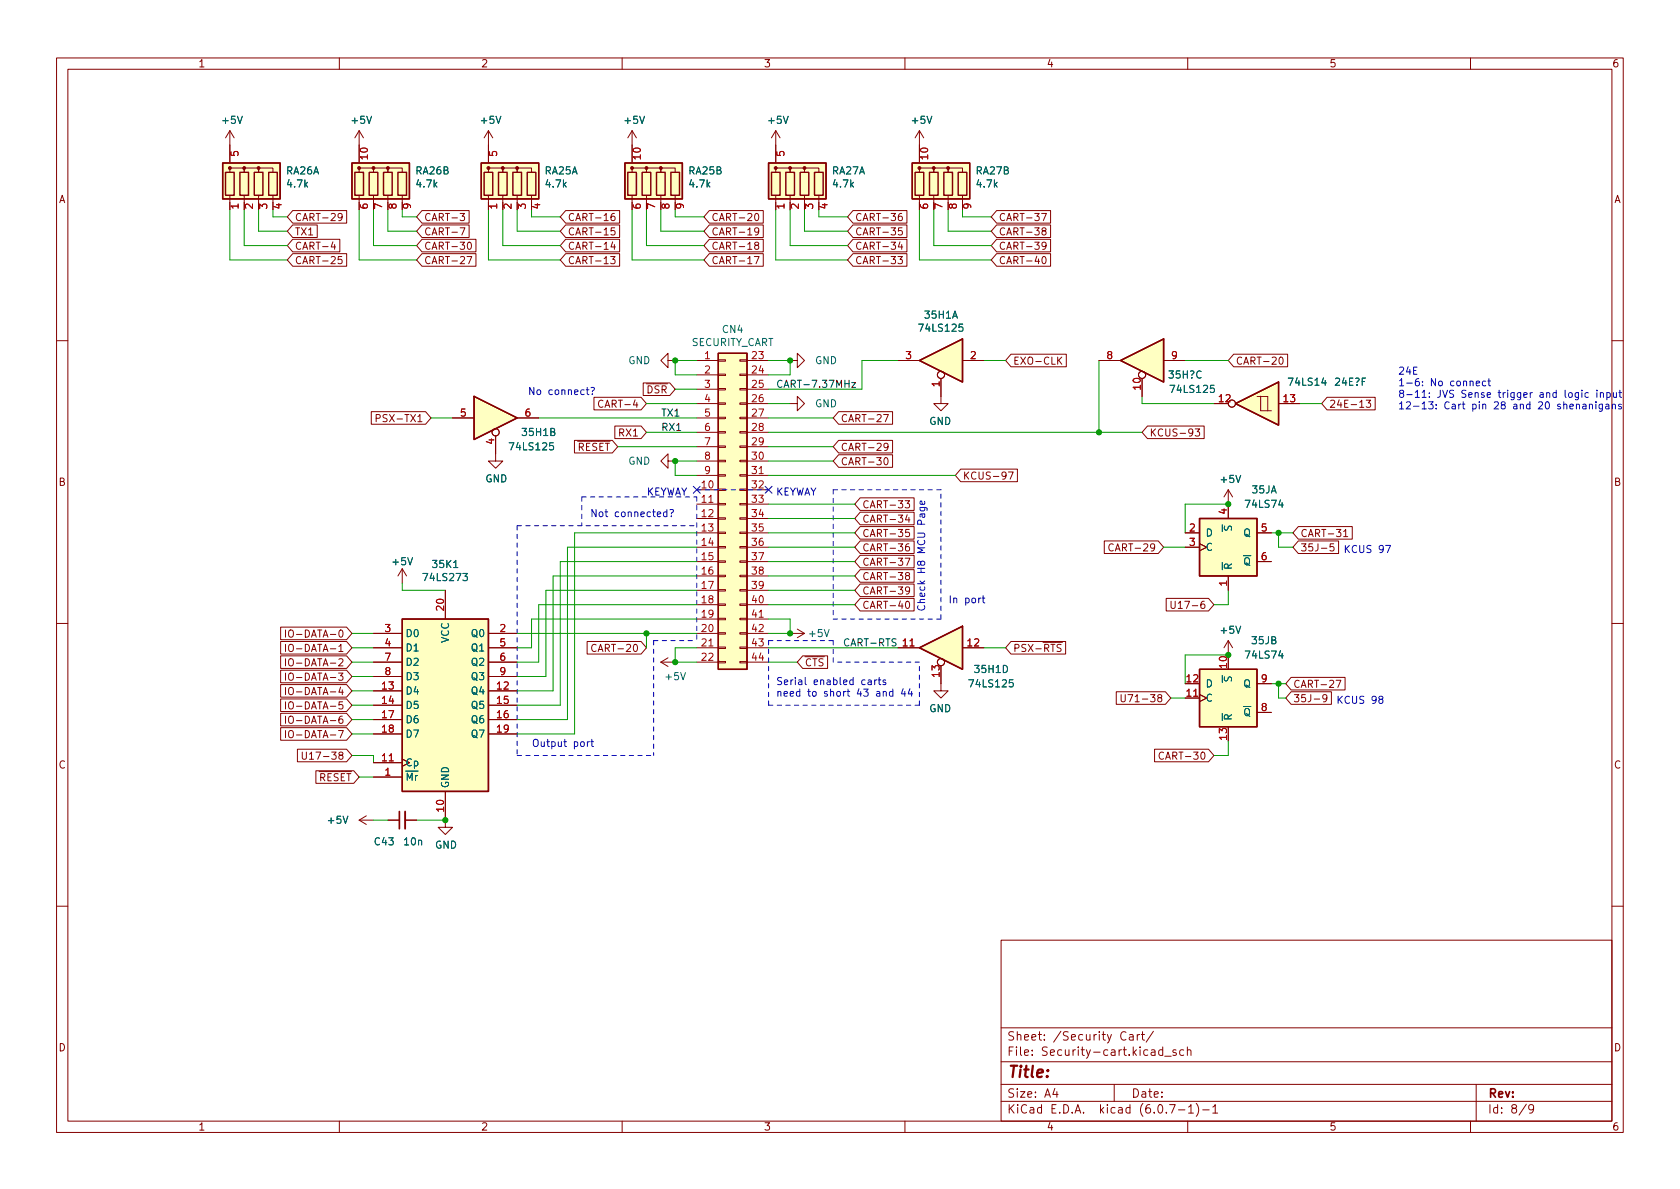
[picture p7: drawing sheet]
<svg xmlns="http://www.w3.org/2000/svg" width="297mm" height="210mm" viewBox="0 0 297 210" stroke-linecap="round" stroke-linejoin="round" font-family="sans-serif">
<g fill="none" stroke="#840000" stroke-width=".18">
<path d="M10 10.2h277v190.1h-277zM12 12.2h273v186.1h-273zM60 10.2v2M110 10.2v2M160 10.2v2M210 10.2v2M260 10.2v2M40.6 30.5v-.8h2.6v.8v-.8h2.5v.8v-.8h2.6v.8M40.6 23.1l-.7 1.3M40.6 23.1v5.5M40.6 34.5v1.3M40.6 23.1l.8 1.3"/>
<path d="M43.2 34.5v1.3M45.7 34.5v1.3M48.3 34.5v1.3M51.8 37.2h9.5v2.3h-9.5l-1-1.2zM51.8 39.8h4.3v2.2h-4.3l-1-1.1zM60.5 38.3l-.2 .2h-.3l-.2-.2 .1-.5 .4-.1 .1 .2a.84 .84 0 0 1-.3 1.1h-.2M63.5 30.5v-.8h2.5v.8v-.8h2.6v.8v-.8h2.5v.8M63.5 23.1v5.5M63.5 34.5v1.3M63.5 23.1l-.8 1.3M63.5 23.1l.8 1.3M66 34.5v1.3"/>
<path d="M68.6 34.5v1.3M71.1 34.5v1.3M74.6 39.8h8.3v2.2h-8.3l-.9-1.1zM74.6 37.2h8.3v2.3h-8.3l-.9-1.2zM81.4 37.7h.7l-.4 .5 .4 .1v.6l-.2 .1-.5-.1M86.4 30.5v-.8h2.5v.8v-.8h2.5v.8v-.8h2.6v.8M86.4 23.1v5.5M86.4 34.5v1.3M86.4 23.1l-.8 1.3M86.4 23.1l.7 1.3M88.9 34.5v1.3M91.4 34.5v1.3"/>
<path d="M94 34.5v1.3M100 37.2h9.6v2.3h-9.6l-.9-1.2zM100 39.8h9.6v2.2h-9.6l-.9-1.1zM108.6 37.7l-.3 .1a.86 .86 0 0 0 0 1.2l.4-.1 .1-.4-.3-.3h-.2l-.3 .3M111.8 30.5v-.8h2.5v.8v-.8h2.5v.8v-.8h2.6v.8M111.8 23.1v5.5M111.8 34.5v1.3M111.8 23.1l-.8 1.3M111.8 23.1l.7 1.3M114.3 34.5v1.3M116.8 34.5v1.3M119.4 34.5v1.3"/>
<path d="M125.4 39.8h9.6v2.2h-9.6l-.9-1.1zM125.4 37.2h9.6v2.3h-9.6l-.9-1.2zM133.5 37.9l.2-.2a.68 .68 0 0 1 .5 .7 .68 .68 0 0 1-.5 .6l-.2-.1-.1-.4zM137.2 30.5v-.8h2.5v.8v-.8h2.5v.8v-.8h2.6v.8M137.2 23.1v5.5M137.2 34.5v1.3M137.2 23.1l-.8 1.3M137.2 23.1l.7 1.3M139.7 34.5v1.3M142.2 34.5v1.3M144.8 34.5v1.3M150.8 39.8h9.6v2.2h-9.6l-.9-1.1z"/>
<path d="M150.8 37.2h9.6v2.3h-9.6l-.9-1.2zM159.4 37.7l-.3 .1a.86 .86 0 0 0 0 1.2l.4-.1 .1-.4-.3-.3h-.2l-.3 .3M162.6 30.5v-.8h2.5v.8v-.8h2.5v.8v-.8h2.6v.8M162.6 23.1l-.8 1.3M162.6 23.1v5.5M162.6 34.5v1.3M162.6 23.1l.7 1.3M165.1 34.5v1.3M167.6 34.5v1.3M170.2 34.5v1.3M176.2 39.8h9.6v2.2h-9.6l-.9-1.1zM176.2 37.2h9.6v2.3h-9.6l-.9-1.2z"/>
<path d="M184.2 37.7h.8l-.5 1.3M51.8 44.9h9.5v2.2h-9.5l-1-1.1zM51.8 42.3h8.3v2.2h-8.3l-1-1.1zM58.9 42.8l-.3 .9h.7M59.2 43.2v.9M60.4 45.4h-.6v.6l.1-.2 .5 .1 .1 .2-.1 .4-.1 .1-.5-.1M74.6 42.3h9.6v2.2h-9.6l-.9-1.1zM74.6 44.9h9.6v2.2h-9.6l-.9-1.1zM81.4 40.3h.8l-.5 1.3M82.6 45.4h.8l-.5 1.2M82.7 42.9l.2-.1a.68 .68 0 0 1 .5 .7 .68 .68 0 0 1-.5 .6l-.2-.1-.1-.4zM100 42.3h9.6v2.2h-9.6l-.9-1.1z"/>
<path d="M100 44.9h9.6v2.2h-9.6l-.9-1.1zM108 45.4h.8l-.5 .4 .4 .2v.5l-.2 .1-.5-.1M108.3 42.8l-.3 .9h.8M108.6 43.2v.9M108.7 40.3h-.6l-.1 .6 .2-.1h.4l.2 .2-.1 .4-.2 .2-.5-.2M125.4 44.9h9.6v2.2h-9.6l-.9-1.1zM125.4 42.3h9.6v2.2h-9.6l-.9-1.1zM133.4 45.4h.8l-.5 1.2M133.7 43.4l-.3-.3 .1-.2 .2-.1 .3 .1 .2 .2-.1 .1-.6 .2-.1 .2 .1 .4 .2 .1h.2l.3-.2-.1-.4-.2-.1M134.2 40.8l-.3 .3h-.2l-.3-.3 .1-.5h.4l.2 .1a.84 .84 0 0 1-.3 1.2h-.3M150.8 44.9h9.6v2.2h-9.6l-.9-1.1zM150.8 42.3h9.6v2.2h-9.6l-.9-1.1z"/>
<path d="M158.8 45.4h.8l-.5 .4 .4 .2v.5l-.2 .1-.5-.1M159.1 42.8l-.3 .9h.8M159.4 43.2v.9M159.5 40.3h-.6l-.1 .6 .2-.1h.4l.2 .2-.1 .4-.2 .2-.5-.2M176.2 44.9h9.6v2.2h-9.6l-.9-1.1zM176.2 42.3h9.6v2.2h-9.6l-.9-1.1zM184.4 45.4h.1a.68 .68 0 0 1 .5 .6 .68 .68 0 0 1-.5 .6 .84 .84 0 0 1-.1-1.2zM184.5 40.8l-.3-.2 .1-.2 .2-.1h.3l.2 .2-.1 .2-.6 .2-.1 .2 .1 .3 .2 .2h.2l.3-.3-.1-.4-.2-.1M185 43.4l-.3 .2h-.2l-.3-.2 .1-.5 .4-.1 .2 .1a.84 .84 0 0 1-.3 1.2h-.3M10 60.2h2M65.6 72.8h9.6l1 1.1-1 1.1h-9.6zM66.5 74l.6-.1 .1-.2v-.3l-.7-.1v1.3"/>
<path d="M80 73.9h3.8M87.6 77.1v4.4h1.3l-1.3 1.3-1.2-1.3h1.2M91.4 73.9h3.8M101.6 77.9h6.7l.9 1.1-.9 1.1h-6.7zM105 70.3h8.3l1 1.1-1 1.1h-8.3zM106.6 70.9a.6 .6 0 0 0-.8 .4 .6 .6 0 0 0 .6 .7l.2-.1M108.7 75.3h4.6l1 1.1-1 1.2h-4.6zM113.7 67.7h4.7l1 1.1-1 1.1h-4.7zM118.1 63.7v1.3l-1.3-1.3 1.3-1.2v1.2h1.3M123.2 73.9h3.8M123.2 63.7h3.8M123.2 66.3h3.8"/>
<path d="M123.2 68.8h3.8M123.2 71.4h3.8M123.2 76.4h3.8M123.2 79h3.8M127 78.9h1.3v.2h-1.3zM127 76.3h1.3v.3h-1.3zM127 73.8h1.3v.2h-1.3zM127 71.2h1.3v.3h-1.3zM127 68.7h1.3v.3h-1.3zM127 66.2h1.3v.2h-1.3zM127 63.6h1.3v.3h-1.3zM130.8 78.9h1.3v.2h-1.3z"/>
<path d="M130.8 76.3h1.3v.3h-1.3zM130.8 73.8h1.3v.2h-1.3zM130.8 71.2h1.3v.3h-1.3zM130.8 68.7h1.3v.3h-1.3zM130.8 66.2h1.3v.2h-1.3zM130.8 63.6h1.3v.3h-1.3zM132.1 73.9h3.8M132.1 63.7h3.8M132.1 66.3h3.8M132.1 68.8h3.8M132.1 71.4h3.8M132.1 76.4h3.8"/>
<path d="M132.1 79h3.8M139.7 63.7h1.3v-1.2l1.2 1.2-1.2 1.3v-1.3M139.7 71.4h1.3v-1.3l1.2 1.3-1.2 1.2v-1.2M148.3 72.8h9.5v2.2h-9.5l-1-1.1zM148.3 77.9h9.5v2.2h-9.5l-1-1.1zM156.2 73.3h.9l-.6 1.3M157 78.9l-.2 .3h-.3l-.2-.3 .1-.5h.4l.2 .1a.84 .84 0 0 1-.4 1.2h-.2M158.7 63.7h3.9M166.4 66.9v4.5h-1.3l1.3 1.2 1.2-1.2h-1.2M170.2 63.7h3.8M178.8 62.6h9.7v2.3h-9.7l-1-1.2zM187.2 63.7l.5 .7"/>
<path d="M187.7 63.1l-.7 .8M194.3 63.7h3.8M201.9 66.9v3.2M202.9 75.3h10v2.3h-10l-1-1.2zM205.7 63.7h3.8M211.3 75.8h.8l-.4 .5 .3 .1v.6l-.1 .1-.6-.1M214.6 71.4h2.6M218.1 62.6h9.6v2.3h-9.6l-.9-1.2zM222.2 70.1h.7v2.5h1.9M222.9 70.1h1.3v2.5M226.1 71.4h3.8M226.3 63.2l.1-.1a.68 .68 0 0 1 .5 .7 .68 .68 0 0 1-.5 .6 .84 .84 0 0 1-.1-1.2z"/>
<path d="M234.6 70.3h8.5v2.2h-8.5l-.9-1.1zM241.6 70.8h.7l-.4 .4 .4 .2v.5l-.2 .1-.5-.1M285 60.2h2M118.1 81.5v1.3l-1.3-1.3 1.3-1.2v1.2h1.3M123.2 86.6h3.8M123.2 89.1h3.8M123.2 91.7h3.8M123.2 94.2h3.8M123.2 96.8h3.8M123.2 99.3h3.8M123.2 81.5h3.8M123.2 84.1h3.8"/>
<path d="M127 99.2h1.3v.2h-1.3zM127 96.6h1.3v.3h-1.3zM127 94.1h1.3v.3h-1.3zM127 91.6h1.3v.2h-1.3zM127 89h1.3v.3h-1.3zM127 86.5h1.3v.2h-1.3zM127 83.9h1.3v.3h-1.3zM127 81.4h1.3v.3h-1.3zM130.8 99.2h1.3v.2h-1.3zM130.8 96.6h1.3v.3h-1.3zM130.8 94.1h1.3v.3h-1.3zM130.8 91.6h1.3v.2h-1.3z"/>
<path d="M130.8 89h1.3v.3h-1.3zM130.8 86.5h1.3v.2h-1.3zM130.8 83.9h1.3v.3h-1.3zM130.8 81.4h1.3v.3h-1.3zM132.1 86.6h3.8M132.1 89.1h3.8M132.1 91.7h3.8M132.1 94.2h3.8M132.1 96.8h3.8M132.1 99.3h3.8M132.1 81.5h3.8M132.1 84.1h3.8"/>
<path d="M148.3 80.4h9.5v2.2h-9.5l-1-1.1zM152.1 98.2h9.5v2.2h-9.5l-1-1.1zM152.1 88h9.5v2.3h-9.5l-1-1.2zM152.1 93.1h9.5v2.2h-9.5l-1-1.1zM152.1 95.7h9.5v2.2h-9.5l-1-1.1zM152.1 90.6h9.5v2.2h-9.5l-1-1.1zM156.5 81l.1-.1a.68 .68 0 0 1 .4 .7 .68 .68 0 0 1-.4 .6 .84 .84 0 0 1-.1-1.2zM160 98.7h.9l-.6 1.3M160 88.5h.8l-.4 .5 .4 .1v.6l-.2 .1-.6-.1M160.4 91l-.3 .9h.8M160.7 96.2h-.4a.86 .86 0 0 0 0 1.2l.5-.1v-.4l-.2-.3h-.3l-.2 .3M160.7 91.5v.9"/>
<path d="M160.8 93.6h-.6l-.1 .6 .2-.1 .4 .1 .1 .1v.5l-.2 .1-.5-.1M169.9 83h10v2.2h-10l-1-1.1zM178.3 83.5h.8l-.5 1.2M195.2 95.7h9.6l.9 1.1-.9 1.1h-9.6zM196.8 96.3a.6 .6 0 0 0-.8 .4 .6 .6 0 0 0 .6 .7l.2-.1M209.5 94.2h2.6M209.5 96.8h2.6M212.1 96.1l1.3 .7-1.3 .6M217.2 86.6v5.1M217.2 86.6l-.8 1.3M217.2 86.6l.7 1.3M222.2 94.2h2.6"/>
<path d="M222.2 99.3h2.6M229.6 95.7h7.1v2.2h-7.1l-1-1.1zM229.6 93.1h9.5v2.2h-9.5l-1-1.1zM235.8 96.2h-.6l-.1 .6 .2-.2 .5 .1 .1 .2-.1 .4-.2 .1-.5-.1M237.6 94l.3-.4v1.3M237.6 94.9h.7M10 110.2h2M49.6 118.5h11.7l.9 1.1-.9 1.1h-11.7zM49.6 110.9h11.7l.9 1.1-.9 1.1h-11.7zM49.6 113.4h11.7l.9 1.1-.9 1.2h-11.7zM49.6 116h11.7l.9 1.1-.9 1.1h-11.7zM50.5 111.4v1.3"/>
<path d="M50.5 113.9v1.3M50.5 116.5v1.3M50.5 119v1.3M51.1 119.2l.2-.2a.43 .43 0 0 1 .6 .4v.5a.42 .42 0 0 1-.5 .4 .42 .42 0 0 1-.4-.4zM51.1 111.6l.2-.2a.43 .43 0 0 1 .6 .4v.5a.42 .42 0 0 1-.5 .4 .42 .42 0 0 1-.4-.4zM51.1 114.1l.2-.2a.43 .43 0 0 1 .6 .5v.4a.42 .42 0 0 1-.5 .4 .42 .42 0 0 1-.4-.4zM51.1 116.7l.2-.2a.43 .43 0 0 1 .6 .4v.4a.42 .42 0 0 1-.5 .5 .42 .42 0 0 1-.4-.5zM66 112h5.1M66 114.5h5.1M66 117.1h5.1M66 119.6h5.1M71.1 100.6l-.7 1.2"/>
<path d="M71.1 100.6v2.5M71.1 100.6l.8 1.2M78.7 104.4v5.1M86.4 112h5M86.4 114.5h5M86.4 117.1h5M86.4 119.6h5M103.8 113.4h9.5l1 1.1-1 1.2h-9.5zM105.4 114.1a.6 .6 0 0 0-.8 .4 .6 .6 0 0 0 .6 .7l.2-.1M116.8 117.1h2.6M116.8 117.1l1.3 .8M118.1 116.3l-1.3 .8"/>
<path d="M123.2 101.8h3.8M123.2 104.4h3.8M123.2 106.9h3.8M123.2 109.5h3.8M123.2 112h3.8M123.2 114.5h3.8M123.2 117.1h3.8M127 117h1.3v.2h-1.3zM127 114.4h1.3v.3h-1.3zM127 111.9h1.3v.2h-1.3zM127 109.3h1.3v.3h-1.3zM127 106.8h1.3v.3h-1.3z"/>
<path d="M127 104.3h1.3v.2h-1.3zM127 101.7h1.3v.3h-1.3zM130.8 117h1.3v.2h-1.3zM130.8 114.4h1.3v.3h-1.3zM130.8 111.9h1.3v.2h-1.3zM130.8 109.3h1.3v.3h-1.3zM130.8 106.8h1.3v.3h-1.3zM130.8 104.3h1.3v.2h-1.3zM130.8 101.7h1.3v.3h-1.3zM132.1 101.8h3.8M132.1 104.4h3.8M132.1 106.9h3.8"/>
<path d="M132.1 109.5h3.8M132.1 112h3.8M132.1 114.5h3.8M132.1 117.1h3.8M139.7 112h2.5M141 111.2l1.2 .8M141.9 116h4.4v2.2h-4.4l-.9-1.1zM142.2 112l-1.2 .8M152.1 100.7h9.5v2.3h-9.5l-1-1.2zM152.1 105.8h9.5v2.2h-9.5l-1-1.1zM152.1 103.3h9.5v2.2h-9.5l-1-1.1zM158.7 114.5h3.9"/>
<path d="M160.3 106.4l.1-.1a.68 .68 0 0 1 .4 .7 .68 .68 0 0 1-.4 .6 .84 .84 0 0 1-.1-1.2zM160.3 101.8l-.2-.3 .1-.1 .1-.2 .4 .1 .1 .2v.2l-.6 .1-.1 .2v.3l.2 .2h.3l.2-.2v-.4l-.2-.1M160.8 104.3l-.2 .3h-.3l-.2-.3 .1-.5h.4l.2 .1a.84 .84 0 0 1-.3 1.2h-.3M166.4 117.7v4.5h-1.3l1.3 1.2 1.2-1.2h-1.2M170.2 114.5h3.8M178.8 113.4h9.6v2.3h-9.6l-1-1.2zM206.2 105.8h7.5l.9 1.1-.9 1.1h-7.5zM207.1 106.3v1.1l.2 .2h.2l.3-.2v-1.1M217.2 113.3l-.8 1.2M217.2 101.8v2.6M217.2 113.3v2.5M217.2 113.3l.7 1.2"/>
<path d="M228.3 119.8h9.5v2.2h-9.5l-1-1.1zM285 110.2h2M49.6 128.7h11.7l.9 1.1-.9 1.1h-11.7zM49.6 126.1h11.7l.9 1.1-.9 1.2h-11.7zM49.6 123.6h11.7l.9 1.1-.9 1.1h-11.7zM49.6 121.1h11.7l.9 1.1-.9 1.1h-11.7zM50.5 121.6v1.2M50.5 124.1v1.3M50.5 126.6v1.3M50.5 129.2v1.3M51.1 129.4l.2-.2a.43 .43 0 0 1 .6 .4v.4a.42 .42 0 0 1-.5 .5 .42 .42 0 0 1-.4-.5zM51.1 126.8l.2-.2a.43 .43 0 0 1 .6 .5v.4a.42 .42 0 0 1-.5 .4 .42 .42 0 0 1-.4-.4z"/>
<path d="M51.1 124.3l.2-.2a.43 .43 0 0 1 .6 .4v.5a.42 .42 0 0 1-.5 .4 .42 .42 0 0 1-.4-.4zM51.1 121.7l.2-.1a.43 .43 0 0 1 .6 .4v.4a.42 .42 0 0 1-.5 .5 .42 .42 0 0 1-.4-.5zM52.6 132.5h8.7l.9 1.1-.9 1.1h-8.7zM53.4 133v1l.3 .3h.2l.3-.3v-1M55.8 136.3h6.7l1 1.1-1 1.1h-6.7zM66 137.4h5.1M66 134.9h5.1M66 122.2h5.1M66 124.7h5.1M66 127.2h5.1M66 129.8h5.1M78.7 139.9v6.4h1.3l-1.3 1.3-1.2-1.3h1.2"/>
<path d="M86.4 122.2h5M86.4 124.7h5M86.4 127.2h5M86.4 129.8h5M197.4 122.3h8.7l.9 1.1-.9 1.1h-8.7zM198.2 122.8v1.1l.3 .2 .3-.1 .2-.1v-1.1M199.4 122.8h.9l-.6 1.3M204.1 132.5h9.6l.9 1.1-.9 1.1h-9.6zM205.7 133.1a.6 .6 0 0 0-.8 .4 .6 .6 0 0 0 .6 .8l.2-.2M209.5 123.4h2.6M212.1 122.8l1.3 .6-1.3 .7M222.2 126h2.6"/>
<path d="M222.2 120.9h2.6M228.3 122.3h7.1v2.2h-7.1l-1-1.1zM234.6 123.4l-.2 .2h-.3l-.2-.2 .1-.5 .4-.1 .1 .2a.84 .84 0 0 1-.3 1.1h-.2M236.2 120.3h.9l-.6 1.3M63.5 145l1.3 .8M63.5 145h2.5M64.8 144.3l-1.3 .7M68.6 145h2M71.6 145h2.1M10 160.2h2M177 166.3h108v32h-108zM285 160.2h2"/>
<path d="M60 198.3v2M110 198.3v2M160 198.3v2M177 194.8h108M177 191.8h108M177 187.8h108M177 181.8h108M186.5 192.5l-.4 1h1M186.9 193v1M197 191.8v3M199.1 182.6a.6 .6 0 0 0-.8 0 .6 .6 0 0 0-.2 .7 .56 .56 0 0 0 .3 .6 .56 .56 0 0 0 .7-.1M199.7 183h.6l.1 .9"/>
<path d="M200.4 183.3l-.5 .1a.29 .29 0 0 0-.3 .2 .29 .29 0 0 0 .3 .3h.5M201.1 182.9v1M201.5 182.9l-.3 .1-.1 .2M201.8 182.9h.6M202 182.4v1.3l.4 .2M203.9 182.4l-1.3 1.9M205.6 185.7l-.5-.1-.2 .3v.4l.1 .3h.6M205.6 185.1v1.5M205.9 186.8h1.2M206.8 195.3h1l-.7 1.5M207.9 185.7l-.3-.1-.2 .2v.3l.5 .1v.4h-.5M208.4 196.3h1.1"/>
<path d="M209.3 185.7l-.4-.1-.3 .3v.4l.1 .3h.6M209.9 185.8l.2-.2 .4 .1 .1 .9M209.9 185.1v1.5M210 198.3v2M210.1 195.8l.5-.5v1.5M210.1 196.8h.9M211.5 195.1a1.72 1.72 0 0 1 0 2.3M212.6 196.3h1.2M214.4 195.8l.5-.5v1.5M214.4 196.8h.9M260 198.3v2M261 191.8v6.5"/>
<path d="M269.9 195.3l-1.3 1.9M271.2 196l-.3 .3h-.3l-.3-.3 .1-.6 .5-.1 .2 .2a.99 .99 0 0 1-.4 1.3h-.3"/>
<circle cx="87.6" cy="76.4" r=".63"/>
<circle cx="166.4" cy="66.3" r=".63"/>
<circle cx="201.9" cy="66.3" r=".63"/>
<circle cx="217.8" cy="71.4" r=".63"/>
<circle cx="166.4" cy="117.1" r=".63"/>
</g>
<g fill="#ffffc2" stroke="#ffffc2" stroke-width=".18">
<path d="M161.3 28.8h10.1v6.4h-10.1z"/>
<path d="M135.9 28.8h10.1v6.4h-10.1z"/>
<path d="M83.8 70.1l7.6 3.8-7.6 3.8z"/>
<path d="M127 62.5h5.1v55.9h-5.1z"/>
<path d="M85.1 28.8h10.1v6.4h-10.1z"/>
<path d="M162.6 114.5l7.6-3.8v7.7z"/>
<path d="M218.4 71.4l7.7-3.8v7.6z"/>
<path d="M198.1 63.7l7.6-3.8v7.7z"/>
<path d="M212.1 118.4h10.1v10.1h-10.1z"/>
<path d="M162.6 63.7l7.6-3.8v7.7z"/>
<path d="M71.1 109.5h15.3v30.4h-15.3z"/>
<path d="M110.5 28.8h10.1v6.4h-10.1z"/>
<path d="M212.1 91.7h10.1v10.1h-10.1z"/>
<path d="M62.2 28.8h10.2v6.4h-10.2z"/>
<path d="M39.4 28.8h10.1v6.4h-10.1z"/>
</g>
<g fill="none" stroke="#840000" stroke-width=".25">
<path d="M39.4 28.8h10.1v6.4h-10.1zM39.9 30.5h1.5v4h-1.5zM42.4 30.5h1.5v4h-1.5zM45 30.5h1.5v4h-1.5zM47.5 30.5h1.5v4h-1.5zM62.2 28.8h10.2v6.4h-10.2zM62.7 30.5h1.6v4h-1.6zM65.3 30.5h1.5v4h-1.5zM67.8 30.5h1.5v4h-1.5zM70.4 30.5h1.5v4h-1.5zM85.1 28.8h10.1v6.4h-10.1zM85.6 30.5h1.5v4h-1.5z"/>
<path d="M88.1 30.5h1.6v4h-1.6zM90.7 30.5h1.5v4h-1.5zM93.2 30.5h1.5v4h-1.5zM110.5 28.8h10.1v6.4h-10.1zM111 30.5h1.5v4h-1.5zM113.5 30.5h1.6v4h-1.6zM116.1 30.5h1.5v4h-1.5zM118.6 30.5h1.5v4h-1.5zM135.9 28.8h10.1v6.4h-10.1zM136.4 30.5h1.5v4h-1.5zM138.9 30.5h1.6v4h-1.6zM141.5 30.5h1.5v4h-1.5z"/>
<path d="M144 30.5h1.5v4h-1.5zM161.3 28.8h10.1v6.4h-10.1zM161.8 30.5h1.5v4h-1.5zM164.3 30.5h1.6v4h-1.6zM166.9 30.5h1.5v4h-1.5zM169.4 30.5h1.5v4h-1.5zM83.8 70.1l7.6 3.8-7.6 3.8zM127 62.5h5.1v55.9h-5.1zM162.6 63.7l7.6-3.8v7.7zM198.1 63.7l7.6-3.8v7.7zM218.4 71.4l7.7-3.8v7.6zM212.1 91.7h10.1v10.1h-10.1z"/>
<path d="M71.1 109.5h15.3v30.4h-15.3zM162.6 114.5l7.6-3.8v7.7zM212.1 118.4h10.1v10.1h-10.1z"/>
</g>
<g fill="#840000" stroke="#840000" stroke-width=".18">
<circle cx="162.6" cy="29.7" r=".25"/>
<circle cx="165.1" cy="29.7" r=".25"/>
<circle cx="167.6" cy="29.7" r=".25"/>
<circle cx="137.2" cy="29.7" r=".25"/>
<circle cx="139.7" cy="29.7" r=".25"/>
<circle cx="142.2" cy="29.7" r=".25"/>
<circle cx="86.4" cy="29.7" r=".25"/>
<circle cx="88.9" cy="29.7" r=".25"/>
<circle cx="91.4" cy="29.7" r=".25"/>
<circle cx="111.8" cy="29.7" r=".25"/>
<circle cx="114.3" cy="29.7" r=".25"/>
<circle cx="116.8" cy="29.7" r=".25"/>
<circle cx="63.5" cy="29.7" r=".25"/>
<circle cx="66" cy="29.7" r=".25"/>
<circle cx="68.6" cy="29.7" r=".25"/>
<circle cx="40.6" cy="29.7" r=".25"/>
<circle cx="43.2" cy="29.7" r=".25"/>
<circle cx="45.7" cy="29.7" r=".25"/>
</g>
<path d="M71.6 143.5v3.1" fill="none" stroke="#840000" stroke-width=".33"/>
<path d="M70.6 143.5v3.1" fill="none" stroke="#840000" stroke-width=".3"/>
<path d="M150.6 67.7h.7l-.7 .8h.7" fill="none" stroke="#0f0f0f" stroke-width=".18"/>
<g fill="none" stroke="#0000c2" stroke-width=".18">
<path d="M94.4 68.5v1.3l-.7-1.3v1.3M259.9 67.5l.2-.1h.3l.1 .8M261 67.8l.6-.1v-.3h-.4l-.2 .2 .1 .6h.5M262.7 67.4h-.4l-.2 .2 .1 .6h.5M263.1 67.4h.4M263.2 67v1l.3 .2M278.7 71.6l.2-.1h.3l.1 .8M278.7 71.5v.8M279.1 69.4v1.1l-.3 .2-.3-.1M279.1 69.5l-.4-.1-.2 .3 .1 .5h.5M279.7 69v.1M279.7 69.4v.9"/>
<path d="M279.9 71.5h.5v.8M280.4 71.8h-.4l-.2 .2 .2 .3h.4M280.8 69.5l-.3-.1-.3 .3 .2 .5h.4M281 71.6l.2-.1h.3l.1 .8M281 71.5v.8M282.2 71v.2M282.2 71.5v.8M282.4 69v.1M282.4 69.4v.9M283 69.5l.1-.1 .3 .1 .1 .8M283 69.4v.9M283.3 71.5v1l-.2 .2h-.3"/>
<path d="M283.3 71.5h-.3l-.3 .2 .1 .6h.5M283.9 71.5h.5l.1 .8M284.1 69.5l.4-.1 .2 .3-.1 .5h-.5M284.1 69.4v1.3M284.5 71.8h-.5l-.1 .2 .1 .3h.5M285.1 71.6l.2-.1h.3v.8M285.1 71.5v.8M285.3 69.4v.8l.3 .1 .2-.1M285.8 69.4v.9M286.2 69.4h.5M286.4 69v1.1l.3 .2M286.6 71.5h-.3l-.1 .2v.1l.4 .2v.3h-.4"/>
<path d="M105.4 90.1v1.3l-.7-1.3v1.3M118.5 90.2l.4-.1 .2 .2-.4 .6M162.7 89.7h1l.2 .3v.3M162.7 89.7v.4l.2 .2 .5-.1v-.5M163.4 88.6l.1 .4-.2 .2-.6-.1v-.5h.3l.1 .6M245 96.4h.9l-.6 1.3M155.4 119.8v1.1l.3 .2M173.4 105.8l-.4 .2M173.6 105.8h.5M173.8 105.3v1.1l.3 .2M103.9 131.2v.8M104.2 131.2l-.3 .2"/>
<path d="M104.5 131.2h.4M104.6 130.7v1.1l.3 .2M153.5 120.3h.5v.8M154 120.5l-.4 .1-.2 .2 .2 .3 .4-.1M154.7 120.2v.9M155 120.2l-.3 .3M155.3 120.2h.4M156.2 122.4l.1-.1h.3l.1 .8M156.6 120.3l-.3-.1-.2 .2 .1 .2 .4 .1v.3h-.5M157.9 122.3h-.4l-.2 .2 .1 .6h.5M157.9 121.8v1.3M159.7 121.8l-.3 .9h.8"/>
<path d="M160 122.3v.8M160.9 121.8l-.3 .9h.8M161.2 122.3v.8M244 123.7l-.2-.3 .1-.2 .1-.1 .4 .1 .1 .2v.1l-.6 .2-.1 .2v.2l.2 .3h.3l.2-.3v-.3l-.2-.1"/>
</g>
<g fill="none" stroke="#0000c2" stroke-width=".18" stroke-dasharray=".8 .8">
<path d="M91.4 93h31.8M91.4 93v40.6M102.9 87.9h20.3M102.9 87.9v5.1M123.2 86.6h12.7M123.2 87.9v25.4M147.3 86.6v22.9M166.4 86.6h-19.1M115.6 113.3h7.6M115.6 113.3v20.3M135.9 113.3h11.4M135.9 113.3v11.4"/>
<path d="M147.3 117.1v-3.8M147.3 109.5h19.1M162.6 117.1h-15.3M166.4 109.5v-22.9M91.4 133.6h24.2M135.9 124.7h26.7M162.6 124.7v-7.6"/>
</g>
<g fill="none" stroke="#009600" stroke-width=".18">
<path d="M40.6 37.1v8.9h10.2M43.2 37.1v6.3h7.6M45.7 37.1v3.8h5.1M48.3 37.1v1.2h2.5M63.5 37.1v8.9h10.2M66 37.1v6.3h7.7M68.6 37.1v3.8h5.1M71.1 37.1v1.2h2.6M86.4 37.1v8.9h12.7M88.9 37.1v6.3h10.2M91.4 37.1v3.8h7.7M94 37.1v1.2h5.1"/>
<path d="M111.8 37.1v8.9h12.7M114.3 37.1v6.3h10.2M116.8 37.1v3.8h7.7M119.4 37.1v1.2h5.1M137.2 37.1v8.9h12.7M139.7 37.1v6.3h10.2M142.2 37.1v3.8h7.7M144.8 37.1v1.2h5.1M162.6 37.1v8.9h12.7M165.1 37.1v6.3h10.2M167.6 37.1v3.8h7.7M170.2 37.1v1.2h5.1"/>
<path d="M76.2 73.9h3.8M95.2 73.9h28M109.2 79h14M114.3 76.4h8.9M114.3 71.4h8.9M119.4 68.8h3.8M123.2 63.7h-3.8v2.6h3.8M135.9 73.9h11.4M135.9 63.7h3.8v2.6h-3.8M135.9 76.4h66M135.9 79h11.4M135.9 71.4h3.8"/>
<path d="M158.7 63.7h-6.3v5.1h-16.5M174 63.7h3.8M194.3 63.7v12.7M201.9 70.1v1.3h12.7M209.5 63.7h7.7M229.9 71.4h3.8M123.2 81.5h-3.8v2.6h3.8M123.2 94.2h-21.6v35.6h-10.2M123.2 99.3h-24.1v25.4h-7.7M123.2 96.8h-22.9v30.4h-8.9M135.9 84.1h33M135.9 94.2h15.2"/>
<path d="M135.9 99.3h15.2M135.9 91.7h15.2M135.9 96.8h15.2M135.9 81.5h11.4M135.9 89.1h15.2M205.7 96.8h3.8M217.2 89.1h-7.7v5.1M224.8 94.2h3.8M226.1 94.2v2.6h2.5M62.2 117.1h3.8M62.2 112h3.8M62.2 114.5h3.8"/>
<path d="M62.2 119.6h3.8M71.1 103.1v1.3h7.6M91.4 112h31.8M114.3 112v2.5M123.2 109.5h-29.2v5h-2.6M123.2 106.9h-28v10.2h-3.8M123.2 114.5h-3.8v2.6h3.8M123.2 101.8h-25.4v20.4h-6.4M123.2 104.4h-26.7v15.2h-5.1M135.9 117.1h5.1M135.9 109.5h3.8v2.5h-3.8M135.9 101.8h15.2"/>
<path d="M135.9 104.4h15.2M135.9 106.9h15.2M135.9 114.5h22.8M174 114.5h3.8M217.2 104.4v2.5h-2.6M217.2 115.8h-7.7v5.1M62.2 133.6h3.8v1.3M62.2 122.2h3.8M62.2 129.8h3.8M62.2 127.2h3.8M62.2 124.7h3.8M63.5 137.4h2.5"/>
<path d="M207 123.4h2.5M217.2 131.1v2.5h-2.6M224.8 120.9h2.5M226.1 120.9v2.5h1.2M66 145h2.6M73.7 145h5"/>
</g>
<path d="M122.6 86l1.2 1.2M123.8 86l-1.2 1.2M135.3 86l1.2 1.2M136.5 86l-1.2 1.2" fill="none" stroke="#000084" stroke-width=".18"/>
<g fill="#009600" stroke="#009600" stroke-width=".18">
<circle cx="78.7" cy="145" r=".46"/>
<circle cx="217.2" cy="89.1" r=".46"/>
<circle cx="226.1" cy="120.9" r=".46"/>
<circle cx="217.2" cy="115.8" r=".46"/>
<circle cx="226.1" cy="94.2" r=".46"/>
<circle cx="119.4" cy="117.1" r=".46"/>
<circle cx="139.7" cy="112" r=".46"/>
<circle cx="119.4" cy="81.5" r=".46"/>
<circle cx="119.4" cy="63.7" r=".46"/>
<circle cx="139.7" cy="63.7" r=".46"/>
<circle cx="114.3" cy="112" r=".46"/>
<circle cx="194.3" cy="76.4" r=".46"/>
</g>
<text font-size="2.8" fill="#840000" x="178" y="190.6">Title:</text>
<g font-size="2.1" fill="#840000">
<text x="178" y="184">Sheet: /Security Cart/</text>
<text x="178" y="186.7">File: Security-cart.kicad_sch</text>
<text x="178" y="196.9">KiCad E.D.A. kicad (6.0.7-1)-1</text>
<text x="178" y="194.1">Size: A4</text>
<text x="200" y="194.1">Date:</text>
<text x="263" y="194.1">Rev:</text>
<text x="263" y="196.9">Id: 8/9</text>
</g>
<g font-size="1.8" fill="#840000">
<text x="35" y="11.9">1</text>
<text x="85" y="11.9">2</text>
<text x="135" y="11.9">3</text>
<text x="185" y="11.9">4</text>
<text x="235" y="11.9">5</text>
<text x="285" y="11.9">6</text>
<text x="10.3" y="35.9">A</text>
<text x="285.3" y="35.9">A</text>
<text x="52.1" y="39.1">CART-29</text>
<text x="52.1" y="41.6">TX1</text>
<text x="74.9" y="41.6">CART-7</text>
<text x="74.9" y="39.1">CART-3</text>
<text x="100.3" y="39.1">CART-16</text>
<text x="100.3" y="41.6">CART-15</text>
<text x="125.7" y="41.6">CART-19</text>
<text x="125.7" y="39.1">CART-20</text>
<text x="151.1" y="41.6">CART-35</text>
<text x="151.1" y="39.1">CART-36</text>
<text x="176.5" y="41.6">CART-38</text>
<text x="176.5" y="39.1">CART-37</text>
<text x="52.1" y="46.7">CART-25</text>
<text x="52.1" y="44.2">CART-4</text>
<text x="74.9" y="44.2">CART-30</text>
<text x="74.9" y="46.7">CART-27</text>
<text x="100.3" y="44.2">CART-14</text>
<text x="100.3" y="46.7">CART-13</text>
<text x="125.7" y="46.7">CART-17</text>
<text x="125.7" y="44.2">CART-18</text>
<text x="151.1" y="46.7">CART-33</text>
<text x="151.1" y="44.2">CART-34</text>
<text x="176.5" y="46.7">CART-40</text>
<text x="176.5" y="44.2">CART-39</text>
<text x="179.1" y="64.5">EXO-CLK</text>
<text x="218.4" y="64.5">CART-20</text>
<text x="113" y="69.6">~{DSR}</text>
<text x="67.6" y="74.6">PSX-TX1</text>
<text x="106.5" y="72.1">CART-4</text>
<text x="109.6" y="77.2">RX1</text>
<text x="148.6" y="74.6">CART-27</text>
<text x="203.2" y="77.2">KCUS-93</text>
<text x="234.9" y="72.1">24E-13</text>
<text x="100.7" y="79.7">~{RESET}</text>
<text x="148.6" y="79.7">CART-29</text>
<text x="148.6" y="82.3">CART-30</text>
<text x="10.3" y="85.9">B</text>
<text x="152.4" y="89.9">CART-33</text>
<text x="170.2" y="84.8">KCUS-97</text>
<text x="285.3" y="85.9">B</text>
<text x="152.4" y="95">CART-35</text>
<text x="152.4" y="92.4">CART-34</text>
<text x="229.9" y="95">CART-31</text>
<text x="152.4" y="100">CART-37</text>
<text x="152.4" y="97.5">CART-36</text>
<text x="197" y="97.5">CART-29</text>
<text x="229.9" y="97.5">35J-5</text>
<text x="152.4" y="102.6">CART-38</text>
<text x="152.4" y="107.7">CART-40</text>
<text x="152.4" y="105.1">CART-39</text>
<text x="208.5" y="107.7">U17-6</text>
<text x="52" y="112.7">IO-DATA-0</text>
<text x="52" y="115.3">IO-DATA-1</text>
<text x="52" y="117.8">IO-DATA-2</text>
<text x="105.6" y="115.3">CART-20</text>
<text x="142.2" y="117.8">~{CTS}</text>
<text x="179.1" y="115.3">PSX-~{RTS}</text>
<text x="52" y="120.4">IO-DATA-3</text>
<text x="52" y="125.4">IO-DATA-5</text>
<text x="52" y="122.9">IO-DATA-4</text>
<text x="199.9" y="124.2">U71-38</text>
<text x="228.6" y="121.6">CART-27</text>
<text x="228.6" y="124.2">35J-9</text>
<text x="52" y="130.5">IO-DATA-7</text>
<text x="52" y="128">IO-DATA-6</text>
<text x="10.3" y="135.9">C</text>
<text x="55.2" y="134.3">U17-38</text>
<text x="205.9" y="134.3">CART-30</text>
<text x="285.3" y="135.9">C</text>
<text x="55" y="138.1">~{RESET}</text>
<text x="10.3" y="185.9">D</text>
<text x="285.3" y="185.9">D</text>
<text x="35" y="199.9">1</text>
<text x="85" y="199.9">2</text>
<text x="135" y="199.9">3</text>
<text x="185" y="199.9">4</text>
<text x="235" y="199.9">5</text>
<text x="285" y="199.9">6</text>
</g>
<g font-size="1.8" fill="#006464">
<text x="39.4" y="21.9">+5V</text>
<text x="62.3" y="21.9">+5V</text>
<text x="85.1" y="21.9">+5V</text>
<text x="110.5" y="21.9">+5V</text>
<text x="135.9" y="21.9">+5V</text>
<text x="161.3" y="21.9">+5V</text>
<text x="50.6" y="30.8">RA26A</text>
<text x="50.9" y="33.1">4.7k</text>
<text x="73.6" y="30.8">RA26B</text>
<text x="73.7" y="33.1">4.7k</text>
<text x="96.3" y="30.8">RA25A</text>
<text x="96.6" y="33.1">4.7k</text>
<text x="121.8" y="30.8">RA25B</text>
<text x="122" y="33.1">4.7k</text>
<text x="147.1" y="30.8">RA27A</text>
<text x="147.4" y="33.1">4.7k</text>
<text x="172.6" y="30.8">RA27B</text>
<text x="172.8" y="33.1">4.7k</text>
<text x="127.8" y="58.9">CN4</text>
<text x="162.8" y="58.6">74LS125</text>
<text x="163.6" y="56.3">35H1A</text>
<text x="111.1" y="64.4">GND</text>
<text x="122.1" y="61.2">SECURITY_CART</text>
<text x="144.1" y="64.4">GND</text>
<text x="206.7" y="66.9">35H?C</text>
<text x="207.2" y="69.5">74LS125</text>
<text x="228" y="68.2">74LS14</text>
<text x="236.1" y="68.2">24E?F</text>
<text x="92.5" y="77.1">35H1B</text>
<text x="144.1" y="72">GND</text>
<text x="164.3" y="75.1">GND</text>
<text x="90.4" y="79.6">74LS125</text>
<text x="111.1" y="82.2">GND</text>
<text x="85.8" y="85.3">GND</text>
<text x="216" y="85.4">+5V</text>
<text x="220.4" y="89.8">74LS74</text>
<text x="221.4" y="87.2">35JA</text>
<text x="213.1" y="94.9">D</text>
<text x="217.8" y="95.3" transform="rotate(-90 217.8 95.3)">~{S}</text>
<text x="219.9" y="94.9">Q</text>
<text x="69.5" y="99.9">+5V</text>
<text x="76.6" y="100.4">35K1</text>
<text x="213.1" y="97.4">C</text>
<text x="217.8" y="100.8" transform="rotate(-90 217.8 100.8)">~{R}</text>
<text x="218.5" y="99.9">~{Q}</text>
<text x="75.2" y="102.7">74LS273</text>
<text x="71.6" y="112.6">D0</text>
<text x="79.4" y="113.7" transform="rotate(-90 79.4 113.7)">VCC</text>
<text x="83.5" y="112.6">Q0</text>
<text x="143.2" y="112.6">+5V</text>
<text x="216" y="112.1">+5V</text>
<text x="221.4" y="113.9">35JB</text>
<text x="71.6" y="115.2">D1</text>
<text x="71.6" y="117.7">D2</text>
<text x="83.5" y="115.2">Q1</text>
<text x="83.5" y="117.7">Q2</text>
<text x="172.5" y="119">35H1D</text>
<text x="220.4" y="116.5">74LS74</text>
<text x="71.6" y="122.8">D4</text>
<text x="71.6" y="125.3">D5</text>
<text x="71.6" y="120.3">D3</text>
<text x="83.5" y="122.8">Q4</text>
<text x="83.5" y="125.3">Q5</text>
<text x="83.5" y="120.3">Q3</text>
<text x="117.8" y="120.3">+5V</text>
<text x="164.3" y="125.9">GND</text>
<text x="171.7" y="121.5">74LS125</text>
<text x="213.1" y="124.1">C</text>
<text x="213.1" y="121.5">D</text>
<text x="217.8" y="121.9" transform="rotate(-90 217.8 121.9)">~{S}</text>
<text x="219.9" y="121.5">Q</text>
<text x="71.6" y="127.9">D6</text>
<text x="71.6" y="130.4">D7</text>
<text x="83.5" y="127.9">Q6</text>
<text x="83.5" y="130.4">Q7</text>
<text x="217.8" y="127.5" transform="rotate(-90 217.8 127.5)">~{R}</text>
<text x="218.5" y="126.6">~{Q}</text>
<text x="71.6" y="135.5">Cp</text>
<text x="71.6" y="138">~{Mr}</text>
<text x="79.4" y="139.4" transform="rotate(-90 79.4 139.4)">GND</text>
<text x="58.1" y="145.7">+5V</text>
<text x="66.3" y="149.5">C43</text>
<text x="71.5" y="149.5">10n</text>
<text x="76.9" y="150.1">GND</text>
</g>
<g font-size="1.8" fill="#a90000">
<text x="42.2" y="27.6" transform="rotate(-90 42.2 27.6)">5</text>
<text x="65" y="28.1" transform="rotate(-90 65 28.1)">10</text>
<text x="87.9" y="27.6" transform="rotate(-90 87.9 27.6)">5</text>
<text x="113.3" y="28.1" transform="rotate(-90 113.3 28.1)">10</text>
<text x="138.7" y="27.6" transform="rotate(-90 138.7 27.6)">5</text>
<text x="164.1" y="28.1" transform="rotate(-90 164.1 28.1)">10</text>
<text x="42.2" y="36.9" transform="rotate(-90 42.2 36.9)">1</text>
<text x="44.7" y="36.9" transform="rotate(-90 44.7 36.9)">2</text>
<text x="47.2" y="36.9" transform="rotate(-90 47.2 36.9)">3</text>
<text x="49.8" y="36.9" transform="rotate(-90 49.8 36.9)">4</text>
<text x="65" y="36.9" transform="rotate(-90 65 36.9)">6</text>
<text x="67.6" y="36.9" transform="rotate(-90 67.6 36.9)">7</text>
<text x="70.1" y="36.9" transform="rotate(-90 70.1 36.9)">8</text>
<text x="72.6" y="36.9" transform="rotate(-90 72.6 36.9)">9</text>
<text x="87.9" y="36.9" transform="rotate(-90 87.9 36.9)">1</text>
<text x="90.4" y="36.9" transform="rotate(-90 90.4 36.9)">2</text>
<text x="93" y="36.9" transform="rotate(-90 93 36.9)">3</text>
<text x="95.5" y="36.9" transform="rotate(-90 95.5 36.9)">4</text>
<text x="113.3" y="36.9" transform="rotate(-90 113.3 36.9)">6</text>
<text x="115.8" y="36.9" transform="rotate(-90 115.8 36.9)">7</text>
<text x="118.4" y="36.9" transform="rotate(-90 118.4 36.9)">8</text>
<text x="120.9" y="36.9" transform="rotate(-90 120.9 36.9)">9</text>
<text x="138.7" y="36.9" transform="rotate(-90 138.7 36.9)">1</text>
<text x="141.2" y="36.9" transform="rotate(-90 141.2 36.9)">2</text>
<text x="143.8" y="36.9" transform="rotate(-90 143.8 36.9)">3</text>
<text x="146.3" y="36.9" transform="rotate(-90 146.3 36.9)">4</text>
<text x="164.1" y="36.9" transform="rotate(-90 164.1 36.9)">6</text>
<text x="166.6" y="36.9" transform="rotate(-90 166.6 36.9)">7</text>
<text x="169.2" y="36.9" transform="rotate(-90 169.2 36.9)">8</text>
<text x="171.7" y="36.9" transform="rotate(-90 171.7 36.9)">9</text>
<text x="124.6" y="63.5">1</text>
<text x="133" y="63.5">23</text>
<text x="160.2" y="63.5">3</text>
<text x="171.6" y="63.5">2</text>
<text x="195.7" y="63.5">8</text>
<text x="207.2" y="63.5">9</text>
<text x="124.6" y="66">2</text>
<text x="124.6" y="68.6">3</text>
<text x="124.6" y="71.1">4</text>
<text x="133" y="66">24</text>
<text x="133" y="68.6">25</text>
<text x="133" y="71.1">26</text>
<text x="166.1" y="68.4" transform="rotate(-90 166.1 68.4)">1</text>
<text x="201.7" y="68.9" transform="rotate(-90 201.7 68.9)">10</text>
<text x="215.6" y="71.1">12</text>
<text x="227" y="71.1">13</text>
<text x="81.4" y="73.7">5</text>
<text x="92.9" y="73.7">6</text>
<text x="124.6" y="73.7">5</text>
<text x="124.6" y="76.2">6</text>
<text x="133" y="73.7">27</text>
<text x="133" y="76.2">28</text>
<text x="87.4" y="78.5" transform="rotate(-90 87.4 78.5)">4</text>
<text x="124.6" y="78.7">7</text>
<text x="124.6" y="81.3">8</text>
<text x="124.6" y="83.8">9</text>
<text x="133" y="78.7">29</text>
<text x="133" y="81.3">30</text>
<text x="133" y="83.8">31</text>
<text x="124.1" y="86.4">10</text>
<text x="124.1" y="88.9">11</text>
<text x="133" y="86.4">32</text>
<text x="133" y="88.9">33</text>
<text x="124.1" y="91.4">12</text>
<text x="124.1" y="94">13</text>
<text x="133" y="91.4">34</text>
<text x="133" y="94">35</text>
<text x="210.3" y="94">2</text>
<text x="216.9" y="90.9" transform="rotate(-90 216.9 90.9)">4</text>
<text x="223" y="94">5</text>
<text x="124.1" y="96.5">14</text>
<text x="124.1" y="99.1">15</text>
<text x="124.1" y="101.6">16</text>
<text x="133" y="96.5">36</text>
<text x="133" y="99.1">37</text>
<text x="133" y="101.6">38</text>
<text x="210.3" y="96.5">3</text>
<text x="223" y="99.1">6</text>
<text x="78.5" y="107.9" transform="rotate(-90 78.5 107.9)">20</text>
<text x="124.1" y="104.1">17</text>
<text x="124.1" y="106.7">18</text>
<text x="133" y="104.1">39</text>
<text x="133" y="106.7">40</text>
<text x="216.9" y="103.6" transform="rotate(-90 216.9 103.6)">1</text>
<text x="68.1" y="111.8">3</text>
<text x="88.4" y="111.8">2</text>
<text x="124.1" y="109.2">19</text>
<text x="124.1" y="111.8">20</text>
<text x="133" y="109.2">41</text>
<text x="133" y="111.8">42</text>
<text x="68.1" y="114.3">4</text>
<text x="68.1" y="116.8">7</text>
<text x="68.1" y="119.4">8</text>
<text x="88.4" y="114.3">5</text>
<text x="88.4" y="116.8">6</text>
<text x="88.4" y="119.4">9</text>
<text x="124.1" y="114.3">21</text>
<text x="124.1" y="116.8">22</text>
<text x="133" y="114.3">43</text>
<text x="133" y="116.8">44</text>
<text x="159.7" y="114.3">11</text>
<text x="166.1" y="119.7" transform="rotate(-90 166.1 119.7)">13</text>
<text x="171.1" y="114.3">12</text>
<text x="216.9" y="118.1" transform="rotate(-90 216.9 118.1)">10</text>
<text x="67.6" y="121.9">13</text>
<text x="67.6" y="124.5">14</text>
<text x="87.9" y="121.9">12</text>
<text x="87.9" y="124.5">15</text>
<text x="209.8" y="123.2">11</text>
<text x="209.8" y="120.6">12</text>
<text x="223" y="125.7">8</text>
<text x="223" y="120.6">9</text>
<text x="67.6" y="127">17</text>
<text x="67.6" y="129.5">18</text>
<text x="87.9" y="127">16</text>
<text x="87.9" y="129.5">19</text>
<text x="216.9" y="130.8" transform="rotate(-90 216.9 130.8)">13</text>
<text x="67.6" y="134.6">11</text>
<text x="68.1" y="137.2">1</text>
<text x="78.5" y="143.5" transform="rotate(-90 78.5 143.5)">10</text>
</g>
<g font-size="1.8" fill="#0000c2">
<text x="94.7" y="69.8">No connect?</text>
<text x="247.1" y="66.2">24E</text>
<text x="247.1" y="68.3">1-6: No connect</text>
<text x="247.1" y="70.3">8-11: JVS Sense trigger and logic input</text>
<text x="247.1" y="72.4">12-13: Cart pin 28 and 20 shenanigans</text>
<text x="114.3" y="87.6">KEYWAY</text>
<text x="137.2" y="87.6">KEYWAY</text>
<text x="106" y="91.4">Not connected?</text>
<text x="237.5" y="97.8">KCUS 97</text>
<text x="167.6" y="106.7">In port</text>
<text x="163.6" y="108.2" transform="rotate(-90 163.6 108.2)">Check H8 MCU Page</text>
<text x="137.2" y="121.1">Serial enabled carts</text>
<text x="137.2" y="123.2">need to short 43 and 44</text>
<text x="236.2" y="124.4">KCUS 98</text>
<text x="94" y="132.1">Output port</text>
</g>
<g font-size="1.8" fill="#0f0f0f">
<text x="137.2" y="68.6">CART-7.37MHz</text>
<text x="116.8" y="73.6">TX1</text>
<text x="116.8" y="76.2">RX1</text>
<text x="149.7" y="114.3">CART-RTS 11</text>
</g>
</svg>
